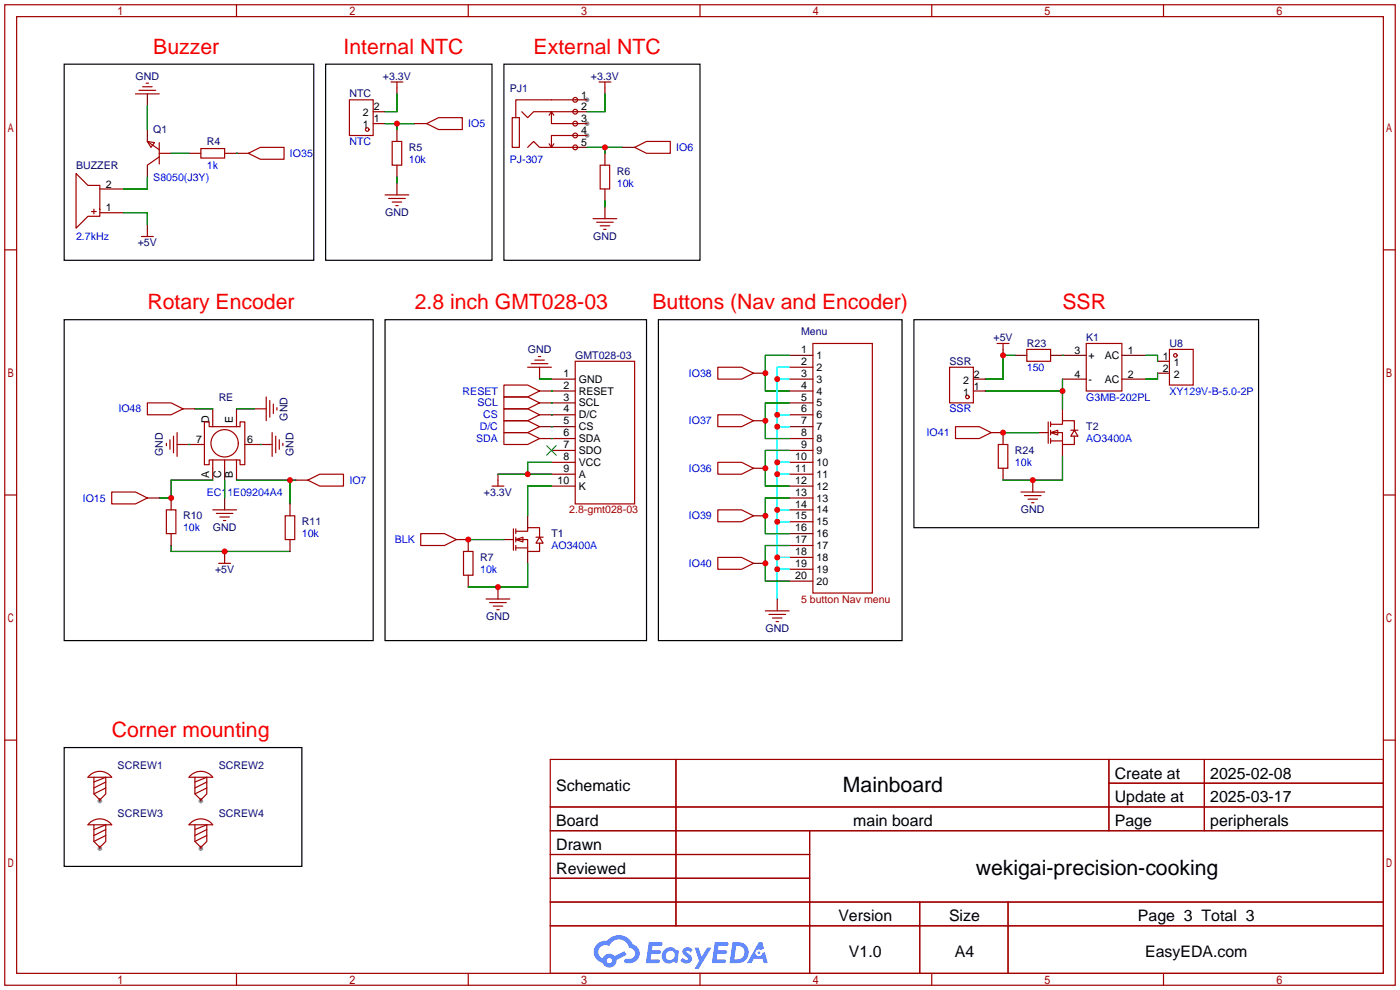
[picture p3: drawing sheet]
<svg xmlns="http://www.w3.org/2000/svg" width="299mm" height="212mm" viewBox="0 0 299 212" stroke-linecap="round" stroke-linejoin="round" font-family="sans-serif">
<g fill="#999">
<circle cx="125.5" cy="21.3" r=".51"/>
<circle cx="125.5" cy="26.4" r=".51"/>
<circle cx="125.5" cy="29" r=".51"/>
<circle cx="21.3" cy="171.2" r=".51"/>
<circle cx="42.9" cy="171.2" r=".51"/>
<circle cx="21.3" cy="181.4" r=".51"/>
<circle cx="42.9" cy="181.4" r=".51"/>
</g>
<g fill="none" stroke="#a10000" stroke-width=".25">
<path d="M1 1h297.2v209.6h-297.2zM3.6 3.6h292.1v204.4h-292.1zM50.5 1v2.6M100.1 1v2.6M149.6 1v2.6M199.1 1v2.6M248.7 1v2.6M1 53.4h2.6M295.7 53.4h2.5M1 105.8h2.6M295.7 105.8h2.5M1 158.2h2.6"/>
<path d="M295.7 158.2h2.5M117.6 162.3h178.1v45.7h-178.1zM117.6 172.5h178.1M117.6 177.5h178.1M144.5 162.3v35.6M173 177.5v30.5M237 162.3v15.2M237 167.4h58.7M257.4 162.3v15.2M117.6 182.6h55.4M117.6 192.8h178.1M117.6 187.7h55.4"/>
<path d="M117.6 197.9h178.1M196.6 192.8v15.2M215.4 192.8v15.2M50.5 208v2.6M100.1 208v2.6M149.6 208v2.6M199.1 208v2.6M248.7 208v2.6"/>
</g>
<g fill="#5487ff">
<path d="M146.2 202.7a1.3 1.3 0 0 1 1.8 .3l-.4 .6a.54 .54 0 0 0-.9-.2l.1 .2a1.28 1.28 0 0 1 .8 2 1.53 1.53 0 0 1-2.2-.3l.5-.6 .8 .5a.31 .31 0 0 0 .4-.3 .31 .31 0 0 0-.3-.4 1.12 1.12 0 0 1-.6-1.8z"/>
<path d="M148.5 202.5h.8l.7 2 1.1-2h1l-2.8 4.6h-.9l1-1.7z"/>
<path d="M138.7 201.4h1.6a1.31 1.31 0 0 1 1.3 .2 .4 .4 0 0 1-.4 .5l-1.8 .1-.1 .9h1.7a.4 .4 0 0 1 .3 .4 .4 .4 0 0 1-.4 .4h-1.7l-.2 1.2h1.4a.46 .46 0 0 1 .5 0 .46 .46 0 0 1 .1 .5l-.3 .2h-2.7z"/>
<path d="M152.8 201.4h1.6a1.32 1.32 0 0 1 1.3 .2 .39 .39 0 0 1-.4 .5l-1.7 .1-.2 .9h1.7a.4 .4 0 0 1 .3 .4 .4 .4 0 0 1-.4 .4h-1.7l-.2 1.2h1.4a.46 .46 0 0 1 .5 0 .46 .46 0 0 1 .1 .5l-.3 .2h-2.7z"/>
<path d="M162.2 201.4h.7l.4 1.3-.7 .4a.75 .75 0 0 0-1.1 .3 .75 .75 0 0 0 .5 1 .75 .75 0 0 0 .9-.7l.6-.2 .6 2.3h-.9l-.2-.9h-1.9l-.5 .9h-.9z"/>
<path d="M156.6 201.4l-.7 4.4h1.5a2.27 2.27 0 0 0 2.6-2.2 2.27 2.27 0 0 0-2.7-2.2zM157.3 202.1a1.5 1.5 0 0 1 1.8 1.6 1.5 1.5 0 0 1-1.9 1.4h-.3z"/>
<path d="M142 203a1.6 1.6 0 0 0-.3 2.3 1.6 1.6 0 0 0 2.3 .2l.8 .3 .3-2.4-.2-.3-.4-.1a1.58 1.58 0 0 0-2.5 0zM142.6 203.5a.98 .98 0 0 1 1.6 .4 .98 .98 0 0 1-1.1 1.3 .94 .94 0 0 1-.8-.7 .94 .94 0 0 1 .3-1z"/>
<path d="M127.6 201.8a2.37 2.37 0 0 0 1.2 4 1.54 1.54 0 0 0 1.7 1 1.54 1.54 0 0 0 1.3-1.6l2.1-1.1-.4-.8-2.1 1a1.57 1.57 0 0 0-2.6 .5 1.5 1.5 0 0 1-.7-2.1 1.5 1.5 0 0 1 2.1-.5 2.23 2.23 0 0 1 2.3-1.4 2.23 2.23 0 0 1 2 1.8 1.16 1.16 0 0 1 1.3 1.1 1.16 1.16 0 0 1-1.1 1.2h-.7a.47 .47 0 0 0-.6 .4 .47 .47 0 0 0 .4 .5 2.17 2.17 0 0 0 2.6-.9 2.17 2.17 0 0 0-.4-2.7l-.8-.4a3.2 3.2 0 0 0-5.4-.7l-1.2 .1zM129.7 205.3a.58 .58 0 0 1 1.1 0 .58 .58 0 0 1-1.1 0z"/>
<circle cx="162.2" cy="203.6" r=".28"/>
</g>
<g fill="none" stroke="#a10000" stroke-width=".25">
<path d="M29.7 19.3h3.6M30.5 18.5h2M31.2 17.8h.5M83.6 17.5h2.5M84.8 17.5v1.3M128 17.5h2.6M129.3 17.5v1.3M16.3 37.1l2.5 2.5h2.5v6.6h-2.5l-2.5 2.6zM29 20.1h5M31.5 30.2l1.5 .3-.7 1zM31.5 30.2l2.5 1.8M34 33.5l-2.5 1.8"/>
<path d="M34 30.5v4.6M42.9 31.8h5.1v2h-5.1zM53.1 32.8l2.5-1.3h5.1v2.5h-5.1zM74.7 21.3h5.1v7.7h-5.1zM83.8 30.2h2.1v5.1h-2.1zM91.2 26.4l2.5-1.3h5.1v2.6h-5.1zM111.5 23.9l1.3 1.2 1.2-1.2h8.9M112.8 31.5l1.2-1.3 1.3 1.3h7.6M117.3 30.7l.6 .8M117.9 23.9v2.5h5M117.9 23.9l-.6 .7M117.9 23.9l.5 .7"/>
<path d="M118.4 30.7l-.5 .8M122.9 29h-5v2.5M122.9 21.3h-12.7v3.8h-.7v6.4h1.5v-6.4h-.8M128.3 35.3h2v5.1h-2zM135.6 31.5l2.6-1.3h5.1v2.6h-5.1zM19.6 45.2h1M20.1 44.7v1M30.2 50.5h2.6M31.5 49.3v1.2M82.3 41.7h5.1M83.1 42.4h3.5M83.8 43.2h2.1"/>
<path d="M84.6 43.9h.5M126.7 46.7h5.1M127.5 47.5h3.6M128.3 48.3h2M129 49h.5M112.8 78.5h5.1M113.5 77.7h3.6M114.3 77h2M115.1 76.2h.5M122.9 77.2h12.7v30.5h-12.7zM153.4 78.5h5.1l2.5 1.3-2.5 1.2h-5.1zM173.7 73.4h12.7v53.3h-12.7z"/>
<path d="M202.9 78.5h5.1v7.6h-5.1zM213.1 73.4h2.5M214.4 73.4v1.3M219.5 74.7h5v2.5h-5zM232.2 73.4h7.6v10.2h-7.6zM249.9 74.7h5.1v7.6h-5.1zM31.5 86.1h5.1l2.5 1.3-2.5 1.2h-5.1zM35.6 94.7v.5M36.3 94v2M37.1 93.2v3.6M37.8 92.5v5M43.7 90.2h1v1h6.6v-1h1v9.1h-1v-1h-6.6v1h-1z"/>
<path d="M45.5 89.9v1.3M45.5 98.3v1.8M48 98.3v1.8M50.5 89.9v1.3M50.5 98.3v1.8M56.9 84.8v5.1M57.7 85.6v3.6M58.2 92.5v5M58.4 86.4v2M58.9 93.2v3.6M59.2 87.1v.5M59.7 94v2"/>
<path d="M60.5 94.7v.5M107.7 89.9h5.1l2.5 1.3-2.5 1.3h-5.1zM107.7 84.8h5.1l2.5 1.3-2.5 1.3h-5.1zM107.7 87.4h5.1l2.5 1.2-2.5 1.3h-5.1zM107.7 82.3h5.1l2.5 1.3-2.5 1.2h-5.1zM107.7 92.5h5.1l2.5 1.2-2.5 1.3h-5.1zM153.4 88.6h5.1l2.5 1.3-2.5 1.3h-5.1zM153.4 98.8h5.1l2.5 1.3-2.5 1.2h-5.1zM204.2 91.2h5.1l2.5 1.3-2.5 1.2h-5.1zM213.4 95h2v5.1h-2zM224 90.2v4.5M224.5 92.5h2.6v2.5h2.5v-1.8"/>
<path d="M224.5 90.7h2.6v-.8h2.5v2M224.5 92.5l1.6-.6v1.1zM224.5 90.2v1M224.5 91.9v1.1M224.5 93.7v1M224.5 94.2h2.6M228.9 91.9h1.5M229.6 91.9l.8 1.3h-1.5zM23.9 105.2h5.1l2.5 1.2-2.5 1.3h-5.1zM35.6 109h2v5h-2zM45.5 109h5M46.2 109.7h3.6"/>
<path d="M47 110.5h2M47.8 111.3h.5M48 119.1v1.3M61 110.2h2v5.1h-2zM65.8 102.6l2.5-1.3h5.1v2.6h-5.1zM89.9 114h5.1l2.5 1.3-2.5 1.3h-5.1zM99.1 117.9h2v5h-2zM105.2 103.9h2.5M106.4 102.6v1.3M109.7 113v4.6M110.2 115.3h2.6v2.6h2.5v-1.8M110.2 113.5h2.6v-.7h2.5v2"/>
<path d="M110.2 115.3l1.6-.5v1zM110.2 113v1M110.2 114.8v1M110.2 116.6v1M110.2 117.1h2.6M114.6 114.8h1.5M115.3 114.8l.8 1.3h-1.5zM153.4 119.1h5.1l2.5 1.3-2.5 1.3h-5.1zM153.4 109h5.1l2.5 1.2-2.5 1.3h-5.1zM218.2 105.2h5.1M218.9 105.9h3.6M219.7 106.7h2"/>
<path d="M220.5 107.4h.5M46.7 120.4h2.6M103.9 128h5.1M104.6 128.8h3.6M105.4 129.5h2M106.2 130.3h.5M163.6 130.6h5.1M164.3 131.3h3.6M165.1 132.1h2M165.9 132.8h.5M19.2 165.6a3.2 3.2 0 0 1 4.7 .5h-5.1zM19.2 175.8a3.2 3.2 0 0 1 4.7 .5h-5.1z"/>
<path d="M20.1 166.1v3.6l1.2 1.2 1.3-1.2v-3.6l-2.5 1M20.1 176.3v3.5l1.2 1.3 1.3-1.3v-3.5l-2.5 1M22.6 167.1l-2.5 1.3M22.6 168.4l-2.5 1.3M22.6 177.3l-2.5 1.3M22.6 178.6l-2.5 1.2M40.8 165.6a3.2 3.2 0 0 1 4.7 .5h-5.1zM40.8 175.8a3.2 3.2 0 0 1 4.7 .5h-5.1zM41.7 166.1v3.6l1.2 1.2 1.3-1.2v-3.6l-2.5 1M41.7 176.3v3.5l1.2 1.3 1.3-1.3v-3.5l-2.5 1M44.2 167.1l-2.5 1.3M44.2 168.4l-2.5 1.3"/>
<path d="M44.2 177.3l-2.5 1.3M44.2 178.6l-2.5 1.2"/>
<circle cx="78.5" cy="27.7" r=".38"/>
<circle cx="122.9" cy="31.5" r=".51"/>
<circle cx="122.9" cy="26.4" r=".51"/>
<circle cx="122.9" cy="23.9" r=".51"/>
<circle cx="122.9" cy="29" r=".51"/>
<circle cx="122.9" cy="21.3" r=".51"/>
<circle cx="251.2" cy="75.9" r=".38"/>
<circle cx="48" cy="94.7" r="2.92"/>
<circle cx="206.8" cy="84.8" r=".38"/>
</g>
<g fill="none" stroke="#870000" stroke-width=".25">
<path d="M84.8 18.8v1.3M129.3 18.8v1.3M31.5 20.1v2.5M31.5 27.7v2.5M31.5 35.3v2.5M34 32.8h2.6M40.4 32.8h2.5M48 32.8h5.1M79.8 26.4h2.5M79.8 23.9h2.5M84.8 27.7v2.5M84.8 35.3v2.5"/>
<path d="M84.8 39.1v2.6M88.6 26.4h2.6M122.9 26.4h2.6M122.9 23.9h2.6M122.9 21.3h2.6M122.9 29h2.6M122.9 31.5h2.6M129.3 32.8v2.5M133.1 31.5h2.5M21.3 45.5h5.1M21.3 40.4h5.1M31.5 48v1.3"/>
<path d="M129.3 40.4v2.5M129.3 44.2v2.5M115.3 78.5v2.5M161 79.8h2.6M168.7 75.9h5M168.7 78.5h5M214.4 74.7v1.2M216.9 75.9h2.6M224.5 75.9h7.7M239.8 75.9h5.1M247.4 79.8h2.5M247.4 77.2h2.5"/>
<path d="M37.8 95h5.9M39.1 87.4h2.6M45.5 87.4v2.5M50.5 87.4v2.5M52.3 95h5.9M54.4 87.4h2.5M115.3 83.6h7.6M115.3 86.1h7.6M115.3 88.6h7.6M115.3 91.2h7.6M115.3 93.7h7.6M117.9 81h5"/>
<path d="M117.9 96.3h5M117.9 98.8h5M161 89.9h2.6M168.7 81h5M168.7 83.6h5M168.7 86.1h5M168.7 88.6h5M168.7 91.2h5M168.7 93.7h5M168.7 96.3h5M168.7 98.8h5M208 81h2.6"/>
<path d="M208 83.6h2.6M211.8 92.5h2.6v2.5M222 92.5h2M227.1 81h5.1M227.1 87.4v2.5M227.1 95v2.5M239.8 81h5.1M31.5 106.4h2.5M36.6 106.4v2.6M36.6 114v2.6M45.5 100.1v2.5M48 100.1v2.5"/>
<path d="M48 106.4v2.6M48 117.9v1.2M50.5 100.1v2.5M62 107.7v2.5M62 115.3v2.6M63.2 102.6h2.6M97.5 115.3h2.6v2.6M106.4 101.3v1.3M107.7 115.3h2M112.8 110.2v2.6M112.8 117.9v2.5M117.9 101.3h5"/>
<path d="M117.9 103.9h5M161 110.2h2.6M161 100.1h2.6M168.7 106.4h5M168.7 101.3h5M168.7 103.9h5M168.7 109h5M168.7 111.5h5M168.7 114h5M168.7 116.6h5M168.7 119.1h5M214.4 100.1v2.5"/>
<path d="M220.7 102.6v2.6M100.1 122.9v2.6M106.4 125.5v2.5M161 120.4h2.6M166.1 128v2.6M168.7 121.7h5M168.7 124.2h5M21.3 170.7v.5M42.9 170.7v.5M21.3 180.8v.6M42.9 180.8v.6"/>
</g>
<g fill="none" stroke="#008700" stroke-width=".25">
<path d="M31.5 22.6v5.1M31.5 37.8v2.6h-5.1M36.6 32.8h3.8M50.5 32.8h.1M82.3 26.4h6.3M84.8 20.1v3.8h-2.5M84.8 26.4v1.3M84.8 37.8v1.3M125.5 31.5h7.6M129.3 20.1v3.8h-3.8M129.3 31.5v1.3M26.4 45.5h5.1v2.5"/>
<path d="M129.3 42.9v1.3M168.7 75.9h-5.1v7.7h5.1M216.9 75.9h-2.5v5.1h-3.8M227.1 75.9h.1M244.9 75.9h2.5v1.3M247.4 79.8v1.2h-2.5M40.4 95h.1M41.7 87.4h3.8M50.5 87.4h3.9M55.6 95h.1M115.3 81h2.6M117.9 93.7h.1"/>
<path d="M117.9 86.1h.1M117.9 83.6h.1M117.9 88.6h.1M117.9 91.2h.1M117.9 98.8h-5.1v2.5M168.7 96.3h-5.1v7.6h5.1M168.7 86.1h-5.1v7.6h5.1M210.6 83.6h16.5M214.4 92.5h7.6M227.1 97.5v5.1h-12.7M227.1 81v6.4M36.6 116.6v1.3h25.4"/>
<path d="M45.5 102.6h-8.9v3.8h-2.6M48 102.6v3.8M50.5 102.6h12.7M62 102.6v5.1M100.1 115.3h7.6M106.4 101.3h11.5M117.9 103.9h-5.1v6.3M168.7 106.4h-5.1v7.6h5.1M168.7 116.6h-5.1v7.6h5.1M112.8 120.4v5.1h-12.7"/>
</g>
<path d="M116.8 95.2l2.1 2.1M118.9 95.2l-2.1 2.1" fill="none" stroke="#3c3" stroke-width=".25"/>
<path d="M13.7 13.7h53.4v41.9h-53.4zM69.6 13.7h35.6v41.9h-35.6zM107.7 13.7h41.9v41.9h-41.9zM13.7 68.3h66.1v68.6h-66.1zM82.3 68.3h55.9v68.6h-55.9zM140.7 68.3h52.1v68.6h-52.1zM195.3 68.3h73.7v44.5h-73.7zM13.7 159.8h50.8v25.4h-50.8z" fill="none" stroke="#000" stroke-width=".25"/>
<path d="M168.7 78.5h-2.6v49.5M166.1 81h2.6M166.1 88.6h2.6M166.1 91.2h2.6M166.1 98.8h2.6M166.1 101.3h2.6M166.1 109h2.6M166.1 111.5h2.6M166.1 119.1h2.6M166.1 121.7h2.6" fill="none" stroke="#0ff" stroke-width=".25"/>
<g fill="#c00">
<circle cx="84.8" cy="26.4" r=".63"/>
<circle cx="129.3" cy="31.5" r=".63"/>
<circle cx="48" cy="117.9" r=".63"/>
<circle cx="36.6" cy="106.4" r=".63"/>
<circle cx="62" cy="102.6" r=".63"/>
<circle cx="100.1" cy="115.3" r=".63"/>
<circle cx="106.4" cy="125.5" r=".63"/>
<circle cx="112.8" cy="101.3" r=".63"/>
<circle cx="163.6" cy="79.8" r=".63"/>
<circle cx="166.1" cy="81" r=".63"/>
<circle cx="166.1" cy="88.6" r=".63"/>
<circle cx="166.1" cy="91.2" r=".63"/>
<circle cx="166.1" cy="98.8" r=".63"/>
<circle cx="166.1" cy="101.3" r=".63"/>
<circle cx="166.1" cy="109" r=".63"/>
<circle cx="166.1" cy="111.5" r=".63"/>
<circle cx="166.1" cy="119.1" r=".63"/>
<circle cx="166.1" cy="121.7" r=".63"/>
<circle cx="163.6" cy="89.9" r=".63"/>
<circle cx="163.6" cy="100.1" r=".63"/>
<circle cx="163.6" cy="120.4" r=".63"/>
<circle cx="163.6" cy="110.2" r=".63"/>
<circle cx="214.4" cy="75.9" r=".63"/>
<circle cx="214.4" cy="92.5" r=".63"/>
<circle cx="220.7" cy="102.6" r=".63"/>
<circle cx="227.1" cy="83.6" r=".63"/>
</g>
<g font-size="4.5" fill="#f00">
<text x="32.8" y="11.4">Buzzer</text>
<text x="73.4" y="11.4">Internal NTC</text>
<text x="114" y="11.4">External NTC</text>
<text x="31.5" y="66.1">Rotary Encoder</text>
<text x="88.6" y="66.1">2.8 inch GMT028-03</text>
<text x="139.4" y="66.1">Buttons (Nav and Encoder)</text>
<text x="227.1" y="66.1">SSR</text>
<text x="23.9" y="157.5">Corner mounting</text>
</g>
<g font-size="4.5">
<text x="180.2" y="169.3">Mainboard</text>
<text x="208.6" y="187.1">wekigai-precision-cooking</text>
</g>
<g font-size="3.4">
<text x="238.3" y="166.4">Create at</text>
<text x="258.7" y="166.4">2025-02-08</text>
<text x="118.9" y="169">Schematic</text>
<text x="238.3" y="171.5">Update at</text>
<text x="258.7" y="171.5">2025-03-17</text>
<text x="118.9" y="176.6">Board</text>
<text x="182.4" y="176.6">main board</text>
<text x="238.3" y="176.6">Page</text>
<text x="258.7" y="176.6">peripherals</text>
<text x="118.9" y="181.7">Drawn</text>
<text x="118.9" y="186.7">Reviewed</text>
<text x="179.2" y="196.9">Version</text>
<text x="202.8" y="196.9">Size</text>
<text x="243.2" y="196.9">Page 3 Total 3</text>
<text x="181.4" y="204.5">V1.0</text>
<text x="204.1" y="204.5">A4</text>
<text x="244.7" y="204.5">EasyEDA.com</text>
</g>
<g font-size="2.3" fill="#000080">
<text x="29" y="17">GND</text>
<text x="81.8" y="17">+3.3V</text>
<text x="126.3" y="17">+3.3V</text>
<text x="74.7" y="20.8">NTC</text>
<text x="109" y="19.6">PJ1</text>
<text x="32.8" y="28.5">Q1</text>
<text x="44.2" y="31">R4</text>
<text x="87.4" y="32.3">R5</text>
<text x="16.3" y="36.1">BUZZER</text>
<text x="131.8" y="37.3">R6</text>
<text x="82.3" y="46.2">GND</text>
<text x="29.4" y="52.6">+5V</text>
<text x="126.8" y="51.3">GND</text>
<text x="171.2" y="71.6">Menu</text>
<text x="112.8" y="75.4">GND</text>
<text x="122.9" y="76.7">GMT028-03</text>
<text x="202.9" y="78">SSR</text>
<text x="212.3" y="72.9">+5V</text>
<text x="219.5" y="74.2">R23</text>
<text x="232.2" y="72.9">K1</text>
<text x="249.9" y="74.2">U8</text>
<text x="46.7" y="85.6">RE</text>
<text x="61.5" y="89.9" transform="rotate(-90 61.5 89.9)">GND</text>
<text x="232.2" y="92">T2</text>
<text x="34.8" y="97.5" transform="rotate(-90 34.8 97.5)">GND</text>
<text x="62.7" y="97.5" transform="rotate(-90 62.7 97.5)">GND</text>
<text x="216.9" y="97">R24</text>
<text x="103.4" y="105.9">+3.3V</text>
<text x="39.1" y="111">R10</text>
<text x="45.5" y="113.5">GND</text>
<text x="64.5" y="112.3">R11</text>
<text x="218.2" y="109.7">GND</text>
<text x="102.6" y="119.9">R7</text>
<text x="117.9" y="114.8">T1</text>
<text x="46" y="122.4">+5V</text>
<text x="103.9" y="132.6">GND</text>
<text x="163.6" y="135.1">GND</text>
<text x="25.1" y="164.3">SCREW1</text>
<text x="46.7" y="164.3">SCREW2</text>
<text x="25.1" y="174.5">SCREW3</text>
<text x="46.7" y="174.5">SCREW4</text>
</g>
<g font-size="2.3">
<text x="79.9" y="23.6">2</text>
<text x="124.2" y="21.1">1</text>
<text x="124.2" y="23.6">2</text>
<text x="77.6" y="27.4">1</text>
<text x="77.6" y="24.9">2</text>
<text x="79.9" y="26.1">1</text>
<text x="124.2" y="26.1">3</text>
<text x="124.2" y="28.7">4</text>
<text x="124.2" y="31.2">5</text>
<text x="22.6" y="40.1">2</text>
<text x="22.6" y="45.2">1</text>
<text x="171.2" y="75.4">1</text>
<text x="171.2" y="78">2</text>
<text x="174.5" y="76.7">1</text>
<text x="229.6" y="75.7">3</text>
<text x="232.7" y="76.7">+</text>
<text x="236.1" y="76.7">AC</text>
<text x="241" y="75.7">1</text>
<text x="248.5" y="76.9">1</text>
<text x="120.4" y="80.5">1</text>
<text x="120.4" y="83.1">2</text>
<text x="123.7" y="81.8">GND</text>
<text x="171.2" y="80.5">3</text>
<text x="171.2" y="83.1">4</text>
<text x="174.5" y="79.3">2</text>
<text x="174.5" y="81.8">3</text>
<text x="205.8" y="82">2</text>
<text x="208.2" y="83.3">1</text>
<text x="208.2" y="80.8">2</text>
<text x="229.6" y="80.8">4</text>
<text x="232.7" y="81.8">-</text>
<text x="236.1" y="81.8">AC</text>
<text x="241" y="80.8">2</text>
<text x="248.5" y="79.5">2</text>
<text x="250.9" y="78.2">1</text>
<text x="250.9" y="80.8">2</text>
<text x="120.4" y="85.6">3</text>
<text x="120.4" y="88.1">4</text>
<text x="123.7" y="84.3">RESET</text>
<text x="123.7" y="86.9">SCL</text>
<text x="123.7" y="89.4">D/C</text>
<text x="171.2" y="85.6">5</text>
<text x="171.2" y="88.1">6</text>
<text x="174.5" y="84.3">4</text>
<text x="174.5" y="86.9">5</text>
<text x="174.5" y="89.4">6</text>
<text x="205.8" y="84.6">1</text>
<text x="41.9" y="94.7">7</text>
<text x="44.7" y="90.4" transform="rotate(-90 44.7 90.4)">D</text>
<text x="49.8" y="90.4" transform="rotate(-90 49.8 90.4)">E</text>
<text x="52.8" y="94.7">6</text>
<text x="120.4" y="90.7">5</text>
<text x="120.4" y="93.2">6</text>
<text x="120.4" y="95.8">7</text>
<text x="123.7" y="92">CS</text>
<text x="123.7" y="94.5">SDA</text>
<text x="171.2" y="90.7">7</text>
<text x="171.2" y="93.2">8</text>
<text x="171.2" y="95.8">9</text>
<text x="174.5" y="92">7</text>
<text x="174.5" y="94.5">8</text>
<text x="120.4" y="98.3">8</text>
<text x="120.4" y="100.8">9</text>
<text x="123.7" y="97">SDO</text>
<text x="123.7" y="99.6">VCC</text>
<text x="169.9" y="98.3">10</text>
<text x="169.9" y="100.8">11</text>
<text x="174.5" y="97">9</text>
<text x="174.5" y="99.6">10</text>
<text x="44.7" y="102.1" transform="rotate(-90 44.7 102.1)">A</text>
<text x="47.3" y="102.2" transform="rotate(-90 47.3 102.2)">C</text>
<text x="49.8" y="102.1" transform="rotate(-90 49.8 102.1)">B</text>
<text x="119.1" y="103.4">10</text>
<text x="123.7" y="102.1">A</text>
<text x="123.7" y="104.7">K</text>
<text x="169.9" y="103.4">12</text>
<text x="169.9" y="105.9">13</text>
<text x="174.5" y="102.1">11</text>
<text x="174.5" y="104.7">12</text>
<text x="174.5" y="107.2">13</text>
<text x="169.9" y="108.5">14</text>
<text x="169.9" y="111">15</text>
<text x="169.9" y="113.5">16</text>
<text x="174.5" y="109.7">14</text>
<text x="174.5" y="112.3">15</text>
<text x="169.9" y="116.1">17</text>
<text x="169.9" y="118.6">18</text>
<text x="174.5" y="114.8">16</text>
<text x="174.5" y="117.4">17</text>
<text x="174.5" y="119.9">18</text>
<text x="169.9" y="121.2">19</text>
<text x="169.9" y="123.7">20</text>
<text x="174.5" y="122.4">19</text>
<text x="174.5" y="125">20</text>
</g>
<g font-size="2.3" fill="#00f">
<text x="100.1" y="27.2">IO5</text>
<text x="62" y="33.5">IO35</text>
<text x="74.7" y="31">NTC</text>
<text x="87.4" y="34.8">10k</text>
<text x="109" y="34.8">PJ-307</text>
<text x="144.5" y="32.3">IO6</text>
<text x="32.8" y="38.6">S8050(J3Y)</text>
<text x="44.2" y="36.1">1k</text>
<text x="131.8" y="39.9">10k</text>
<text x="16.3" y="51.3">2.7kHz</text>
<text x="147.2" y="80.5">IO38</text>
<text x="219.5" y="79.3">150</text>
<text x="25.3" y="88.1">IO48</text>
<text x="98.9" y="84.3">RESET</text>
<text x="102" y="86.9">SCL</text>
<text x="103.3" y="89.4">CS</text>
<text x="202.9" y="88.1">SSR</text>
<text x="232.2" y="85.6">G3MB-202PL</text>
<text x="249.9" y="84.3">XY129V-B-5.0-2P</text>
<text x="101.8" y="94.5">SDA</text>
<text x="102.5" y="92">D/C</text>
<text x="147.2" y="90.7">IO37</text>
<text x="198" y="93.2">IO41</text>
<text x="232.2" y="94.5">AO3400A</text>
<text x="147.2" y="100.8">IO36</text>
<text x="216.9" y="99.6">10k</text>
<text x="17.7" y="107.2">IO15</text>
<text x="44.2" y="105.9">EC11E09204A4</text>
<text x="74.7" y="103.4">IO7</text>
<text x="39.1" y="113.5">10k</text>
<text x="147.2" y="111">IO39</text>
<text x="64.5" y="114.8">10k</text>
<text x="84.4" y="116.1">BLK</text>
<text x="117.9" y="117.4">AO3400A</text>
<text x="102.6" y="122.4">10k</text>
<text x="147.2" y="121.2">IO40</text>
</g>
<g font-size="2.3" fill="#a00000">
<text x="121.7" y="109.7">2.8-gmt028-03</text>
<text x="171.2" y="128.8">5 button Nav menu</text>
</g>
</svg>
